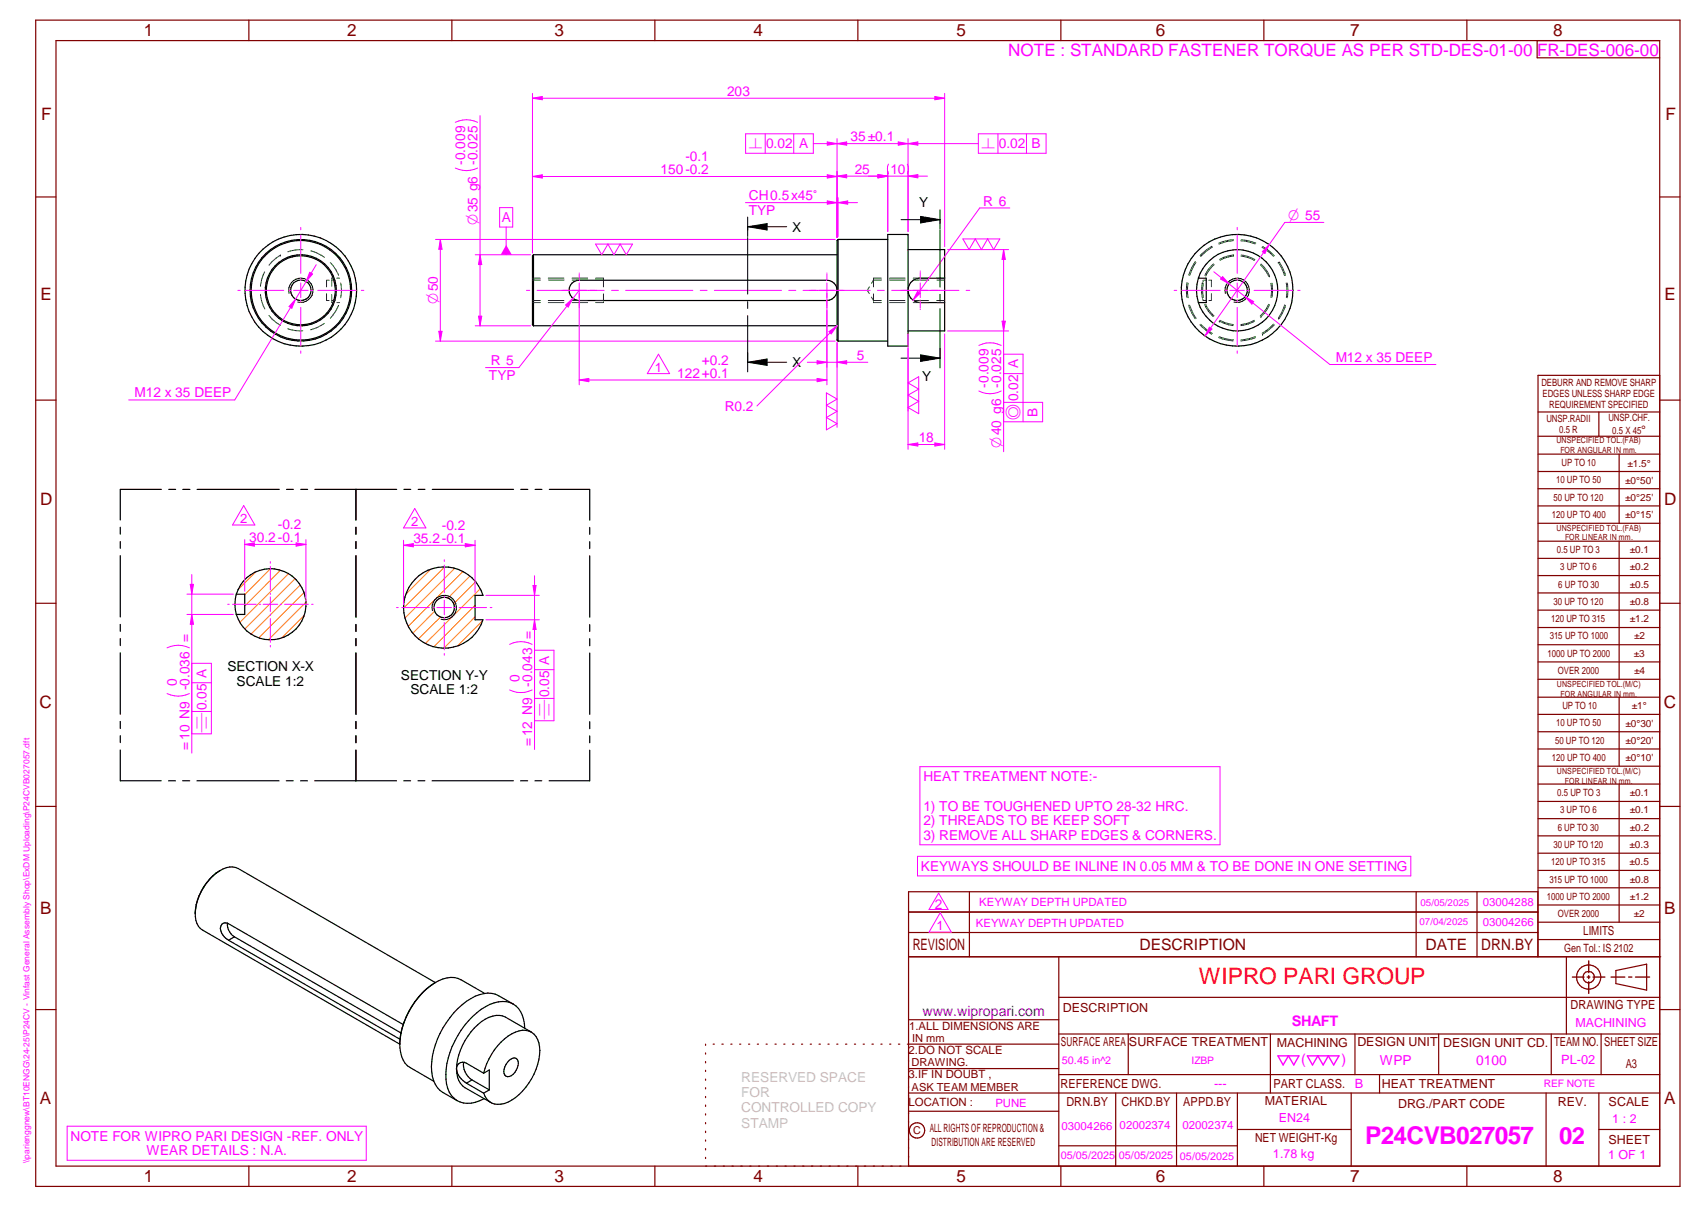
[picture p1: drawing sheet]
<svg xmlns="http://www.w3.org/2000/svg" width="420mm" height="297mm" viewBox="0 0 420 297" stroke-linecap="round" stroke-linejoin="round" font-family="sans-serif">
<g fill="none" stroke="#800000" stroke-width=".3">
<path d="M8.8 5h405v287h-405zM13.8 10h395v277h-395zM61.3 5v5M111.3 5v5M161.3 5v5M211.3 5v5M261.3 5v5M311.3 5v5M361.3 5v5M378.6 10v4.2h30.2M8.8 48.5h5M408.8 48.5h5"/>
<path d="M8.8 98.5h5M408.8 92.4h-30v143.1M408.8 98.5h5M378.8 101.4h30M378.8 107.4h30M378.8 111.8h30M378.8 116h30M393.8 101.4v6M398.8 111.8v17M378.8 120.3h30M378.8 124.5h30M378.8 128.8h30"/>
<path d="M378.8 133.2h30M378.8 137.4h30M398.8 133.2v34M8.8 148.5h5M378.8 141.6h30M378.8 145.9h30M378.8 150.2h30M378.8 154.4h30M378.8 158.7h30M408.8 148.5h5M378.8 162.9h30M378.8 167.2h30"/>
<path d="M378.8 171.6h30M378.8 175.8h30M398.8 171.6v17M8.8 198.5h5M378.8 180.1h30M378.8 184.3h30M378.8 188.6h30M378.8 193h30M378.8 197.2h30M398.8 193v33.9M408.8 198.5h5M238.7 219.5v16"/>
<path d="M348.8 219.5v16M363.8 219.5v16M378.8 201.5h30M378.8 205.7h30M378.8 210h30M378.8 214.2h30M378.8 218.5h30M223.8 235.5h185.2M223.8 229.5h154.9M223.8 224.5h154.9M260.8 235.5v51.5M378.7 235.5v-16h-154.9v67.5"/>
<path d="M378.8 222.7h30M378.8 226.9h30M378.8 231.2h30M385.8 235.5v19M398 238.8l7.5-1.5v6.4l-7.5-1.6zM8.8 248.5h5M173.8 257v.3M173.8 259.1v.3M175.6 257h.3M177.8 257h.3M180 257h.3M182.1 257h.3"/>
<path d="M184.4 257h.2M186.5 257h.3M188.7 257h.3M190.9 257h.3M193 257h.3M195.2 257h.3M197.4 257h.3M199.5 257h.3M201.7 257h.3M203.9 257h.3M206.1 257h.3M208.2 257h.4"/>
<path d="M210.4 257h.3M212.6 257h.3M214.7 257h.4M216.9 257h.3M219.1 257h.3M221.3 257h.3M223.8 251h37M260.8 257h-37.3M260.8 245.4h148M260.8 254.5h148M277.9 254.5v10M312.9 254.5v14.5"/>
<path d="M333.7 254.5v10M354.3 254.5v10M382 254.5v10M394.3 254.5v10M408.8 248.5h5M173.8 261.2v.4M173.8 263.4v.3M173.8 265.6v.3M173.8 267.7v.3M173.8 269.8v.3M173.8 271.9v.4M173.8 274.1v.3"/>
<path d="M173.8 276.3v.3M173.8 278.4v.3M223.8 269h185M223.8 263h37M223.8 273.5h37M260.8 264.5h148M274.8 269v18M289.8 269v18M304.7 269v18M304.7 278h28.1M332.8 269v18M339.8 264.5v4.5"/>
<path d="M380.8 269v18M393.8 269v18M393.8 278h15M61.3 287v5M111.3 287v5M161.3 287v5M173.8 280.5v.3M173.8 282.7v.3M173.8 284.8v.3M211.3 287v5M260.8 282h43.9M261.3 287v5"/>
<path d="M311.3 287v5M361.3 287v5"/>
<circle cx="391.3" cy="240.5" r="2.99"/>
<circle cx="391.3" cy="240.5" r="1.41"/>
<circle cx="225.9" cy="278.2" r="1.89"/>
</g>
<g fill="none" stroke="#f0f" stroke-width=".25">
<path d="M129.7 71.5h.8M132.3 71.5h16.5M142.7 69.6v3.6M150.6 71.5h1.7M154.1 71.5h16.5M172.5 71.5h1.6M175.9 71.5h16.6M194.3 71.5h1.7M197.8 71.5h16.5M216.1 71.5h1.7M219.6 71.5h16.6M237.9 71.5h.9"/>
<path d="M16.5 277.2h73.7v8.3h-73.7z"/>
</g>
<path d="M391.3 236.5v2.9M387.3 240.5h2.8M390.9 240.5h.7M391.3 240.1v.7M391.3 241.6v2.9M392.3 240.5h3M396.8 240.5h3.4M401.1 240.5h.8M402.8 240.5h3.5" fill="none" stroke="#800000" stroke-width=".34"/>
<g fill="none" stroke="#008000" stroke-width=".25">
<path d="M131.1 68.9h2M131.1 74h1.9M131.1 68.5h1.9M131.1 74.5h1.9M135 74h3.9M135 68.5h3.9M135 74.5h3.9M135.1 68.9h3.8M140.9 74h3.8M140.9 68.5h3.8M140.9 74.5h3.8M140.9 68.9h3.9"/>
<path d="M146.7 74h1.9M146.7 68.5h1.9v.1M146.7 68.9h1.9M148.6 72.3v1.8M148.6 68.7v1.9M148.6 74.3v.2h-1.9M214.1 70.6l-.5 .9 .5 .8M214.6 73.1l.5 .9h1.9M215.1 72.3v1.8M215.1 68.7v1.9M215.1 74.3v.2h2M217.1 68.9h-2l-.4 .8"/>
<path d="M217.1 68.5h-2v.1M219 74h3.9M219.1 68.9h3.8M219.1 68.5h3.8M219.1 74.5h3.8M224.9 74h3.8M224.9 68.9h3.9M224.9 68.5h3.9M224.9 74.5h3.9M230.7 74h2M230.7 68.9h2M230.7 68.5h2"/>
<path d="M230.7 74.5h2"/>
</g>
<path d="M206.4 58.9l-.2 .3v24.5l.2 .2M206.4 58.9h12.2M206.4 58.9v25M218.6 57.7h5v27.5h-5zM131.4 62.7h74.8M131.4 62.7l-.3 .2v17l.3 .3M131.4 62.7v17.5M140.9 69.7l1.1-.7h.7h61a2.5 2.5 0 0 1 2.5 2.5 2.5 2.5 0 0 1-2.5 2.5h-61a2.52 2.52 0 0 1-2.3-1.6 2.52 2.52 0 0 1 .5-2.7zM223.6 61.4h9.1v20h-9.1M232.7 68.5h-6.1a3 3 0 0 0-3 3 3 3 0 0 0 3 3h6.1M131.4 80.2h74.8M206.4 83.9h12.2" fill="none" stroke="#000" stroke-width=".3"/>
<path d="M145.3 71.5h1.3M146.8 71.5h.1" fill="none" stroke="#f0f" stroke-width=".25"/>
<path d="M142.7 67.2v.1M142.7 67.5v1.3" fill="none" stroke="#f0f" stroke-width=".25"/>
<path d="M138.4 71.5h.1M138.7 71.5h1.3" fill="none" stroke="#f0f" stroke-width=".25"/>
<path d="M142.7 74.1v1.3M142.7 75.6v.1M201.8 71.5h3.6M203.7 69.6v3.6" fill="none" stroke="#f0f" stroke-width=".25"/>
<path d="M206.3 71.5h1.3M207.8 71.5h.1" fill="none" stroke="#f0f" stroke-width=".25"/>
<path d="M203.7 67.2v.1M203.7 67.5v1.3" fill="none" stroke="#f0f" stroke-width=".25"/>
<path d="M199.4 71.5h.1M199.7 71.5h1.3" fill="none" stroke="#f0f" stroke-width=".25"/>
<path d="M203.7 74.1v1.3M203.7 75.6v.1M224.8 71.5h3.6M226.6 69.6v3.6" fill="none" stroke="#f0f" stroke-width=".25"/>
<path d="M226.6 66.7v.1M226.6 67.1v1.6M226.6 69h.1M229.4 71.5h1.6M231.3 71.5h.1" fill="none" stroke="#f0f" stroke-width=".25"/>
<g fill="none" stroke="#f0f" stroke-width=".25">
<path d="M74.1 56v.6M74.1 57.8v9.5M206.2 42.2v16.3M206.2 43.3l2.3-.3v.8zM218.6 42.2v14.8M304.7 56v.6M304.7 57.8v9.5M58.6 71.5h.6M60.4 71.5h9.5M71.2 71.5h.5M72.3 71.5h3.6M74.1 68.5v.5"/>
<path d="M74.1 73.8v.6M74.1 75.6v9.5M74.1 69.6v3.6M76.5 71.5h.5M78.3 71.5h9.4M89 71.5h.6M221.9 71.5h.1M222.2 71.5h1.7M226.6 73.8v.1M226.6 74.2v1.6M226.6 76.1v.1M289.2 71.5h.6"/>
<path d="M291 71.5h9.5M301.7 71.5h.6M302.9 71.5h3.6M304.7 68.5v.5M304.7 73.8v.6M304.7 75.6v9.5M304.7 69.6v3.6M307.1 71.5h.5M308.9 71.5h9.5M319.6 71.5h.6M74.1 86.4v.6M304.7 86.4v.6"/>
</g>
<g fill="none" stroke="#008000" stroke-width=".25">
<path d="M303.7 59.2l-1.5 .2-2 .7M303.8 59l-1.3 .1-2.3 .7M305.6 59.3h.9l2.6 .7M305.7 59l1.2 .1 2.4 .7M64.2 72.4a8.3 8.3 0 0 0 1 3.6M65.2 66.9a8.6 8.6 0 0 0-1 3.6M66.2 77.6l.8 .9 2.1 1.6M69.1 62.8h.1M69.1 62.8l-2.1 1.6-.8 .9M74.6 61.5a8.8 8.8 0 0 0-3.7 .5M76.5 61.8a8.3 8.3 0 0 1 3.4 1.5M79.9 79.6a9.3 9.3 0 0 1-3.4 1.6"/>
<path d="M80.4 72.3v1.7h.7M81.1 69h-.7v1.6M81.4 64.6l1.4 1.9 .6 1.3M81.7 72.5v2h.6M81.8 74h.7M81.8 69h.7M82.3 68.5h-.6v1.9M83 74.5h.6M83 68.5h.6M83.4 75.1l-.6 1.4-1.4 1.8M83.9 69.6a7.9 7.9 0 0 1 0 3.7M292.3 69.6l-.1 1.9 .1 1.7"/>
<path d="M292.6 69.7l-.1 2.5 .1 1.1M292.8 75.1l.7 1.9 .8 1.4M293 75.1l1.1 2.6 .5 .6M294.4 64.4l-.9 1.4-.7 1.9M294.5 64.6l-1.5 3.2M295.5 79.9l2.9 2.4M295.7 79.8l1.3 1.1 1.6 1.1M295.9 72.1l.3 1.3M296.1 69.6h.1M296.1 69.6l-.1 2.7M296.2 73.7l.1 .3h.7M296.3 69.1h.1"/>
<path d="M296.3 69h.7M296.4 69.7l-.2 2.4 .2 1.1M296.7 75a7.9 7.9 0 0 0 2.1 2.9M297 74.9a6.9 6.9 0 0 0 2 2.8M297.7 69h.7v1.6M298.4 72.3v1.7h-.7M298.4 60.6h.1M298.4 60.6l-1.2 .8-1.6 1.5M298.5 60.9l-1.5 1-1.3 1.2M298.9 64.9a7.3 7.3 0 0 0-2.2 2.9M299 65.2a7.5 7.5 0 0 0-2 2.7M300.3 79l1.1 .5 2.3 .6"/>
<path d="M300.3 79h.1M300.4 78.8l1.1 .5 2.3 .6M303.8 62.7h.1M303.8 62.7l-2.4 .6-1 .5M303.8 63l-2.3 .5-1 .6M305.6 63a7.8 7.8 0 0 1 3.3 1.1M305.7 62.8a8 8 0 0 1 3.4 1.1M308.9 78.8a7.4 7.4 0 0 1-3.3 1.1M309 79a8.6 8.6 0 0 1-3.4 1.1M310.4 65.2l1.5 1.7 .6 1.1M310.5 77.9h.1M310.6 65l1.5 1.8 .6 1.1"/>
<path d="M310.8 60.8l2.8 2.3M311 60.7l1.2 .7 1.6 1.5M312.5 74.9l-.6 1-1.5 1.9M312.7 67.9h.1M312.7 75l-1.3 2.1-.9 .8M313 69.7l.2 1.8-.2 1.7M313.3 69.7a8.4 8.4 0 0 1-.1 3.5M313.6 79.8l-1.8 1.6-1 .6M313.8 79.9l-1.6 1.5-1.3 .9M314.8 64.6h.1M314.9 78.3h.1M314.9 64.6l1.4 3.2"/>
<path d="M315 64.5l.8 1.3 .8 2M316.4 75.1l-.8 1.9-.7 1.3M316.6 75.1l-.8 1.9-.8 1.4M316.8 69.6l.1 1.9-.1 1.7M317 69.6l.2 1.9-.2 1.8M70.9 80.9a9 9 0 0 0 3.7 .5M300.1 83.1l1 .3 2.6 .5M300.3 82.8l1.9 .6 1.6 .3M309.1 82.8l-1.2 .5-2.3 .4M309.2 83.1l-.9 .3-2.7 .5M310.9 82.3h.1"/>
</g>
<g fill="none" stroke="#000" stroke-width=".3">
<path d="M295.1 68.5a10 10 0 0 1 15.4-5.2 10 10 0 0 1 0 16.3 10 10 0 0 1-15.4-5.1M295.1 68.5h2v6h-2M295.1 68.5a9.9 9.9 0 0 0 0 6"/>
<circle cx="74.1" cy="71.4" r="13.8"/>
<circle cx="74.1" cy="71.5" r="8.5"/>
<circle cx="74.1" cy="71.5" r="8.7"/>
<circle cx="74.1" cy="71.4" r="12.3"/>
<circle cx="74.1" cy="71.4" r="2.51"/>
<circle cx="74.1" cy="71.4" r="12.5"/>
<circle cx="304.7" cy="71.4" r="13.8"/>
<circle cx="304.7" cy="71.4" r="2.51"/>
</g>
<path d="M71.2 72.2a2.99 2.99 0 0 1 2.6-3.7 2.99 2.99 0 0 1 3.3 3.2 2.99 2.99 0 0 1-3.8 2.6M301.8 72.2a3 3 0 0 1 2.6-3.7 3 3 0 0 1 3.3 3.2 3 3 0 0 1-3.8 2.6" fill="none" stroke="#000" stroke-width=".25"/>
<path d="M206.2 43.3l2.3-.3v.8z" fill="#f0f"/>
<path d="M216.2 43l2.4 .3-2.4 .5z" fill="none" stroke="#f0f" stroke-width=".25"/>
<path d="M216.2 43l2.4 .3-2.4 .5z" fill="#f0f"/>
<path d="M206.2 43.3h12.4M216.2 43l2.4 .3-2.4 .5zM218.6 42.2v14.8M218.8 40.4a2.89 2.89 0 0 0 0 2.4M223.5 40.4a2.89 2.89 0 0 1 0 2.4M223.6 42.2v14.8" fill="none" stroke="#f0f" stroke-width=".25"/>
<path d="M216.2 43l2.4 .3-2.4 .5z" fill="#f0f"/>
<path d="M223.6 43.3l2.4-.3v.8z" fill="none" stroke="#f0f" stroke-width=".25"/>
<path d="M223.6 43.3l2.4-.3v.8z" fill="#f0f"/>
<path d="M131.1 43.4l2.5-.4v.8zM131.1 42.2v20M206.2 42.2v16.3M213.9 43.3h14.5" fill="none" stroke="#f0f" stroke-width=".25"/>
<path d="M131.1 43.4l2.5-.4v.8z" fill="#f0f"/>
<path d="M203.7 43l2.5 .4-2.5 .4z" fill="none" stroke="#f0f" stroke-width=".25"/>
<path d="M203.7 43l2.5 .4-2.5 .4z" fill="#f0f"/>
<path d="M206.2 34.1v24.4M206.2 35.3l2.3-.4v.8zM223.6 34.1v22.9M131.1 43.4h75.1" fill="none" stroke="#f0f" stroke-width=".25"/>
<path d="M206.2 35.3l2.3-.4v.8z" fill="#f0f"/>
<path d="M221.2 34.9l2.4 .4-2.4 .4z" fill="none" stroke="#f0f" stroke-width=".25"/>
<path d="M221.2 34.9l2.4 .4-2.4 .4z" fill="#f0f"/>
<path d="M206.2 35.3h17.4M203.7 76.4v14M201.2 88.8l2.5 .4-2.5 .4zM206.2 84.4v6" fill="none" stroke="#f0f" stroke-width=".25"/>
<path d="M201.2 88.8l2.5 .4-2.5 .4z" fill="#f0f"/>
<path d="M206.2 89.2l2.3-.4v.8z" fill="none" stroke="#f0f" stroke-width=".25"/>
<path d="M206.2 89.2l2.3-.4v.8z" fill="#f0f"/>
<path d="M233.4 61.4h15M247.2 61.4l.4 2.4h-.8zM198.8 89.2h14.9M233.4 81.4h15M241.1 96.2a5.9 5.9 0 0 0 5.5 0M246.6 85a6.3 6.3 0 0 0-5.5 0" fill="none" stroke="#f0f" stroke-width=".25"/>
<path d="M247.2 61.4l.4 2.4h-.8z" fill="#f0f"/>
<path d="M246.8 79h.8l-.4 2.4z" fill="none" stroke="#f0f" stroke-width=".25"/>
<path d="M246.8 79h.8l-.4 2.4z" fill="#f0f"/>
<path d="M326 54.7h-9.6l-19.6 28M247.2 61.4v49.8M297.8 80.5l.7 .5-1.7 1.7z" fill="none" stroke="#f0f" stroke-width=".25"/>
<path d="M297.8 80.5l.7 .5-1.7 1.7z" fill="#f0f"/>
<path d="M312.6 60.2l-1.1 2.2-.6-.5z" fill="none" stroke="#f0f" stroke-width=".25"/>
<path d="M312.6 60.2l-1.1 2.2-.6-.5z" fill="#f0f"/>
<path d="M112.1 30.1a6.3 6.3 0 0 1 5.5 0M112.1 41.4a6.3 6.3 0 0 0 5.5 0M117 62.7h13.7M118.2 62.7l.4 2.4h-.8zM117 80.2h13.7" fill="none" stroke="#f0f" stroke-width=".25"/>
<path d="M118.2 62.7l.4 2.4h-.8z" fill="#f0f"/>
<path d="M117.8 77.8h.8l-.4 2.4z" fill="none" stroke="#f0f" stroke-width=".25"/>
<path d="M117.8 77.8h.8l-.4 2.4z" fill="#f0f"/>
<path d="M118.2 28.4v51.8M107.3 58.9h98.4M108.4 58.9l.5 2.4h-.8zM107.3 83.9h98.4" fill="none" stroke="#f0f" stroke-width=".25"/>
<path d="M108.4 58.9l.5 2.4h-.8z" fill="#f0f"/>
<path d="M108.1 81.5h.8l-.5 2.4z" fill="none" stroke="#f0f" stroke-width=".25"/>
<path d="M108.1 81.5h.8l-.5 2.4z" fill="#f0f"/>
<path d="M108.4 58.9v25M139.3 75.1l1.8-1.7-1.2 2.2zM142.7 71.5l-14.9 19h-8.2" fill="none" stroke="#f0f" stroke-width=".25"/>
<path d="M139.3 75.1l1.8-1.7-1.2 2.2z" fill="#f0f"/>
<path d="M248.7 51.2h-7.4l-16.4 22.7M226 71.7l.6 .5-1.7 1.7z" fill="none" stroke="#f0f" stroke-width=".25"/>
<path d="M226 71.7l.6 .5-1.7 1.7z" fill="#f0f"/>
<path d="M298.9 66.9l28.6 22.8h26.1M301.1 68.1l1.6 1.7-2.1-1.1z" fill="none" stroke="#f0f" stroke-width=".25"/>
<path d="M301.1 68.1l1.6 1.7-2.1-1.1z" fill="#f0f"/>
<path d="M306.7 73l2.1 1.2-.5 .6z" fill="none" stroke="#f0f" stroke-width=".25"/>
<path d="M306.7 73l2.1 1.2-.5 .6z" fill="#f0f"/>
<path d="M76.3 67l.7 .4-1.6 1.9zM77.9 65.2l-20.1 33.2h-26.1" fill="none" stroke="#f0f" stroke-width=".25"/>
<path d="M76.3 67l.7 .4-1.6 1.9z" fill="#f0f"/>
<path d="M72.8 73.6l-.9 2.3-.7-.5z" fill="none" stroke="#f0f" stroke-width=".25"/>
<path d="M72.8 73.6l-.9 2.3-.7-.5z" fill="#f0f"/>
<g fill="none" stroke="#000" stroke-width=".25">
<path d="M184.1 53.4v4.8M184.1 58.5v13.9M184.1 55.8h9.6M184.1 55.8l4.8-.8v1.6zM221.9 54.1h9.6M226.7 53.3l4.8 .8-4.8 .8zM231.5 51.6v4.9M231.5 56.7v14M184.1 74.2v1.7M184.1 77.7v13.8M231.5 72.4v1.7M231.5 75.9v14.7"/>
<path d="M184.1 89.2l4.8-.9v1.6zM184.1 89.2h9.6M221.9 88.1h9.6M226.7 87.3l4.8 .8-4.8 .8zM106.5 150.3a3 3 0 0 1 2.6-3.8 3 3 0 0 1 3.3 3.3 3 3 0 0 1-3.8 2.6"/>
</g>
<path d="M184.1 55.8l4.8-.8v1.6zM226.7 53.3l4.8 .8-4.8 .8zM184.1 89.2l4.8-.9v1.6zM226.7 87.3l4.8 .8-4.8 .8z" fill="#000"/>
<g fill="none" stroke="#ff8000" stroke-width=".25">
<path d="M66.6 140l-6.3 6.3M109.5 139.5l-10.1 10.1M112 139.9l-12.2 12.2M63 140.7l-4.4 4.4M69.1 140.3l-8.8 8.8M71.1 141.2l-12 12M72.7 142.4l-12.4 12.4M73.9 144l-12.1 12M74.9 145.8l-11.2 11.2M74.9 151.5l-5.5 5.5M75.3 148.2l-9.2 9.2M106.1 140.1l-6.1 6.1"/>
<path d="M107 150.4l-5.3 5.4M108.5 151.8l-5.4 5.4M114 140.6l-13.5 13.5M115.7 141.8l-5.4 5.4M117 151.8l-7.7 7.7M117 149l-10.2 10.2M117.1 143.2l-5.4 5.4M118.3 144.9l-13.5 13.5M118.8 152.8l-6.1 6.2"/>
</g>
<g fill="none" stroke="#000" stroke-width=".3">
<path d="M58.2 146.2a9.4 9.4 0 0 0 0 5M58.2 146.2a8.8 8.8 0 0 1 13.5-4.6 8.8 8.8 0 0 1 0 14.3 8.8 8.8 0 0 1-13.5-4.7M58.2 146.2h2.1v5h-2.1M102.3 142.5a10 10 0 0 1 16.6 4h-1.9v6h1.9a10 10 0 0 1-14.6 5.6 10 10 0 0 1-2-15.6z"/>
<circle cx="109.4" cy="149.5" r="2.51"/>
</g>
<g fill="none" stroke="#f0f" stroke-width=".25">
<path d="M66.6 138.2v.4M66.6 139.4v5.8M109.4 137.8v.4M109.4 139.1v6.7M41.1 159.4a6.3 6.3 0 0 1 5.5 0M46 151.2h11.5M46 146.2h11.5M47.2 151.2l.5 2.4h-.8zM56.1 148.7h.4M57.3 148.7h5.8M63.9 148.7h.3M64.8 148.7h3.6"/>
<path d="M66.6 146v.3M66.6 146.9v3.6M66.6 151.1v.3M66.6 152.2v5.9M66.6 158.8v.4M69 148.7h.3M70.1 148.7h5.8M76.7 148.7h.4M97.7 149.5h.4M99 149.5h6.7M106.6 149.5h.4M107.6 149.5h3.6"/>
<path d="M109.4 146.7v.4M109.4 147.7v3.6M109.4 151.9v.4M109.4 153.2v6.7M111.8 149.5h.4M113.1 149.5h6.7M120.7 149.5h.4M41.1 170.7a6.3 6.3 0 0 0 5.5 0M109.4 160.8v.4"/>
</g>
<path d="M47.2 151.2l.5 2.4h-.8z" fill="#f0f"/>
<path d="M46.9 143.8h.8l-.5 2.4z" fill="none" stroke="#f0f" stroke-width=".25"/>
<path d="M46.9 143.8h.8l-.5 2.4z" fill="#f0f"/>
<path d="M60.3 132.8v12.7M60.3 134l2.3-.4v.8zM75.3 132.8v15.2M47.2 141.4v43.9" fill="none" stroke="#f0f" stroke-width=".25"/>
<path d="M60.3 134l2.3-.4v.8z" fill="#f0f"/>
<path d="M72.9 133.6l2.4 .4-2.4 .4z" fill="none" stroke="#f0f" stroke-width=".25"/>
<path d="M72.9 133.6l2.4 .4-2.4 .4z" fill="#f0f"/>
<path d="M60.3 134h15M119.7 152.5h13.1M119.7 146.5h13.1M125.5 158.6a6 6 0 0 1 5.6 0M131.6 152.5l.4 2.4h-.7zM125.5 169.8a6.4 6.4 0 0 0 5.6 0" fill="none" stroke="#f0f" stroke-width=".25"/>
<path d="M131.6 152.5l.4 2.4h-.7z" fill="#f0f"/>
<path d="M131.3 144.1h.7l-.4 2.4z" fill="none" stroke="#f0f" stroke-width=".25"/>
<path d="M131.3 144.1h.7l-.4 2.4z" fill="#f0f"/>
<path d="M99.4 134.2l2.4-.4v.8zM99.4 133v15.8M117 133v12.8M131.6 141.7v42.7" fill="none" stroke="#f0f" stroke-width=".25"/>
<path d="M99.4 134.2l2.4-.4v.8z" fill="#f0f"/>
<path d="M114.6 133.8l2.4 .4-2.4 .4z" fill="none" stroke="#f0f" stroke-width=".25"/>
<path d="M114.6 133.8l2.4 .4-2.4 .4z" fill="#f0f"/>
<path d="M124.7 55.9v6.8M99.4 134.2h17.6M226 210.7h121.5v4.9h-121.5z" fill="none" stroke="#f0f" stroke-width=".25"/>
<path d="M124.7 60.3l1.4 2.4h-2.8z" fill="#f0f"/>
<path d="M123.1 51.1h3.2v4.8h-3.2zM206.2 48.6v9.9M206.4 49.9l2.4-.5v.8zM206.4 48.6v9.6" fill="none" stroke="#f0f" stroke-width=".25"/>
<path d="M206.4 49.9l2.4-.5v.8z" fill="#f0f"/>
<path d="M203.7 49.4l2.5 .5-2.5 .3z" fill="none" stroke="#f0f" stroke-width=".25"/>
<path d="M203.7 49.4l2.5 .5-2.5 .3z" fill="#f0f"/>
<path d="M200.3 35.3h5.9M183.6 49.9h27.6M247.2 99h9.6v4.8h-9.6v-16.6h4.8v16.6M247.2 91.9h4.8" fill="none" stroke="#f0f" stroke-width=".25"/>
<path d="M203.7 34.9l2.5 .4-2.5 .4z" fill="#f0f"/>
<path d="M183.6 32.9h16.7v4.8h-16.7zM188.5 32.9v4.8M195.5 32.9v4.8M203.7 34.9l2.5 .4-2.5 .4zM223.6 35.3h17.4" fill="none" stroke="#f0f" stroke-width=".25"/>
<path d="M223.6 35.3l2.4-.4v.8z" fill="#f0f"/>
<path d="M223.6 35.3l2.4-.4v.8zM241 32.9h16.6v4.8h-16.6zM245.8 32.9v4.8M252.8 32.9v4.8M237.1 58.8h9.1l-1.5 2.6-1.5-2.6-1.5 2.6-1.5-2.6-1.5 2.6zM146.7 60.1h9.1l-1.5 2.6-1.6-2.6-1.5 2.6-1.5-2.6-1.5 2.6zM203.5 96.7l2.7 1.5-2.7 1.5 2.7 1.5-2.7 1.5 2.7 1.6-2.7 1.5zM206.2 84.2v21M206.2 80.2l-19.8 19.7M223.6 85.7v15.5M223.6 94.2l2.7-1.5v9.1l-2.7-1.5 2.7-1.5-2.7-1.6 2.7-1.4z" fill="none" stroke="#f0f" stroke-width=".25"/>
<path d="M204.2 81.6l2-1.4-1.5 2z" fill="#f0f"/>
<path d="M131.1 24.2l2.5-.5v.9zM131.1 23v39.2M232.7 23v37.7M204.2 81.6l2-1.4-1.5 2zM47.2 175.1h4.9M47.2 168h4.9M47.2 163.2h4.9v17.4h-4.9zM131.6 171.9h4.8M131.6 164.8h4.8M131.6 160h4.8v17.4h-4.8z" fill="none" stroke="#f0f" stroke-width=".25"/>
<g fill="none" stroke="#000" stroke-width=".3">
<path d="M29.6 129.8v1.6M29.6 133.3v1.7M29.6 136.7v15.1M39.7 120.4h-10.1v7.6M41.6 120.4h1.7M45 120.4h1.8M48.5 120.4h20.3M70.6 120.4h1.7M74.1 120.4h1.7M77.5 120.4h20.2M87.7 120.4v7.6M87.7 129.8v1.7"/>
<path d="M87.7 133.3v1.7M87.7 136.7v15.2M99.5 120.4h1.7M103 120.4h1.7M106.5 120.4h20M128.3 120.4h1.7M131.8 120.4h1.7M135.3 120.4h9.9v7.6M145.2 129.8v1.7M145.2 133.3v1.7M145.2 136.8v15.1M29.6 153.7v1.7"/>
<path d="M29.6 157.1v1.8M87.7 153.7v1.7M87.7 157.1v1.8M145.2 153.7v1.7M145.2 157.2v1.7M29.6 160.7v15.1M29.6 177.5v1.8M87.7 160.7v15.1M87.7 177.5v1.8M145.2 160.7v15.1M145.2 177.6v1.7M29.6 184.6v7.6h10.1"/>
<path d="M29.6 181.1v1.7M41.5 192.2h1.7M45 192.2h1.7M48.5 192.2h20.2M70.5 192.2h1.7M74 192.2h1.7M77.5 192.2h20.2M87.7 181.1v1.7M87.7 184.6v7.6M99.4 192.2h1.7M102.9 192.2h1.7M106.4 192.2h20"/>
<path d="M128.2 192.2h1.8M131.7 192.2h1.7M145.2 184.6v7.6h-10M145.2 181.1v1.7M52.4 215.6a14.3 14.3 0 0 0-3.3 4.8M53.2 214.9a5.1 5.1 0 0 1 5.5-1.2l48.5 28.1M54.3 214.2a13.4 13.4 0 0 0-5.2 6.2M48.1 224.7a4.4 4.4 0 0 0 1.8 4.2l48.6 28.1M49.1 220.4l-.9 3.3M49.1 220.4a12.3 12.3 0 0 0-1 4.5M56 227.2a1.38 1.38 0 0 0-1.6 .5 1.38 1.38 0 0 0 .1 1.6l.7 1.2 1.1 .9M56 227.2l43.3 24.9"/>
<path d="M56 227.2l.2 1.6a3.6 3.6 0 0 0 1.5 1.7M56.3 231.4l42.2 24.4M57.7 230.5l41.1 23.8a8.7 8.7 0 0 0 1.6 8l6.4 3.8M57.7 230.5l-1.4 .9M100 250.3l-1 2.7M100.1 250.3a15.1 15.1 0 0 0-1.6 6.7M103.1 245.3l-2.4 3.7M105.1 243.3l-1.1 1-1.8 2.2-2.2 3.8M106 242.6a7 7 0 0 1 7.6-1.5l5.8 3.4M107.3 241.8l-1.2 .7-2.1 1.8M126.4 247.1a6.5 6.5 0 0 1 2.8 6M126.4 247.1a7.5 7.5 0 0 0-7.9 1.3 21.9 21.9 0 0 0-8.7 16 7.2 7.2 0 0 0 2.7 6.4 6.6 6.6 0 0 0 6.7-.4"/>
<path d="M126.4 247.1l-3.6-2a6.5 6.5 0 0 0-6.8 .6 20.9 20.9 0 0 0-9.7 18.1 6.3 6.3 0 0 0 2.8 5.1l3.5 2M130.9 254l-6.4-3.7a6.2 6.2 0 0 0-6.8 1.9 16 16 0 0 0-5.3 10.9M112.4 263.1a1.58 1.58 0 0 1 .8-1.5 1.58 1.58 0 0 1 1.7 .1l4.2 2.4M112.4 263.1a4.8 4.8 0 0 0 2.5 3.5M112.4 263.1a5.1 5.1 0 0 0 2.1 4.6l6.4 3.6M114.2 261.4a4.4 4.4 0 0 0 2 4.4M114.9 266.6l4.2 2.4M116.2 265.8l4.3 2.4M116.2 265.8l-1.3 .8M119.1 264.1a15.1 15.1 0 0 1 7.8-10.1 4 4 0 0 1 6 3.6 15.1 15.1 0 0 1-7.8 13.6 4.3 4.3 0 0 1-5.2-.7l-.8-1.5M119.1 264.1l1.4-.8v4.9M120.5 268.2l-1.4 .8"/>
<path d="M125.4 260.9a1.34 1.34 0 0 1 2-.2 3.3 3.3 0 0 1-2.4 4.3 1.55 1.55 0 0 1-.7-2.4z"/>
</g>
<path d="M314.7 259.8h5.2l-1.3 2.3-1.3-2.3-1.3 2.3zM322 259.8h7.8l-1.3 2.3-1.4-2.3-1.2 2.3-1.3-2.3-1.4 2.3z" fill="none" stroke="#f0f" stroke-width=".34"/>
<path d="M131.1 24.2l2.5-.5v.9z" fill="#f0f"/>
<path d="M230.2 23.7l2.5 .5-2.5 .4z" fill="none" stroke="#f0f" stroke-width=".25"/>
<path d="M230.2 23.7l2.5 .5-2.5 .4z" fill="#f0f"/>
<path d="M131.1 24.2h101.6M223.6 82.2v28.4M232.7 82.2v28.4M230.2 109l2.5 .4-2.5 .4z" fill="none" stroke="#f0f" stroke-width=".25"/>
<path d="M230.2 109l2.5 .4-2.5 .4z" fill="#f0f"/>
<path d="M223.6 109.4l2.4-.4v.8z" fill="none" stroke="#f0f" stroke-width=".25"/>
<path d="M223.6 109.4l2.4-.4v.8z" fill="#f0f"/>
<path d="M142.7 72.2v22.5M203.7 72.2v22.5M201.2 93.1l2.5 .4-2.5 .4zM223.6 109.4h9.1" fill="none" stroke="#f0f" stroke-width=".25"/>
<path d="M201.2 93.1l2.5 .4-2.5 .4z" fill="#f0f"/>
<path d="M142.7 93.5l2.3-.4v.8z" fill="none" stroke="#f0f" stroke-width=".25"/>
<path d="M142.7 93.5l2.3-.4v.8z" fill="#f0f"/>
<path d="M142.7 93.5h61M162.2 87.2l2.7 4.7h-5.5zM60 124.4l2.8 4.8h-5.5zM102.1 125.1l2.8 4.8h-5.5zM226.6 188.7h73.9v19.2h-73.9zM231.2 219.8l2.3 4h-4.7zM231.6 224.6l2.7 4.8h-5.5z" fill="none" stroke="#f0f" stroke-width=".25"/>
<text font-size="6" fill="#f0f" x="336.2" y="281.6">P24CVB027057</text>
<text font-size="5.9" fill="#f0f" x="384" y="281.6">02</text>
<text font-size="5.6" fill="#f00" x="295.3" y="242.2">WIPRO PARI GROUP</text>
<g font-size="4.2" fill="#800000">
<text x="35.4" y="9">1</text>
<text x="85.5" y="8.9">2</text>
<text x="136.6" y="9">3</text>
<text x="185.6" y="9">4</text>
<text x="235.6" y="9">5</text>
<text x="284.6" y="8.8">6</text>
<text x="332.6" y="9">7</text>
<text x="382.6" y="9">8</text>
<text x="10.1" y="29.6">F</text>
<text x="410.2" y="29.6">F</text>
<text x="9.9" y="73.9">E</text>
<text x="409.9" y="73.9">E</text>
<text x="9.9" y="124.2">D</text>
<text x="409.9" y="124.2">D</text>
<text x="9.7" y="174.3">C</text>
<text x="409.7" y="174.3">C</text>
<text x="9.9" y="225">B</text>
<text x="409.8" y="225">B</text>
<text x="9.8" y="271.7">A</text>
<text x="409.8" y="271.7">A</text>
<text x="35.4" y="291">1</text>
<text x="85.5" y="290.9">2</text>
<text x="136.6" y="291">3</text>
<text x="185.6" y="291">4</text>
<text x="235.6" y="291">5</text>
<text x="284.6" y="290.8">6</text>
<text x="332.6" y="291">7</text>
<text x="382.6" y="291">8</text>
</g>
<text font-size="4.2" fill="#f0f" x="248.3" y="13.8">NOTE : STANDARD FASTENER TORQUE AS PER STD-DES-01-00 FR-DES-006-00</text>
<g font-size="3.9" fill="#800000">
<text x="224.8" y="233.8">REVISION</text>
<text x="280.7" y="233.8">DESCRIPTION</text>
<text x="351.1" y="233.8">DATE</text>
<text x="364.8" y="233.8">DRN.BY</text>
</g>
<g font-size="3.7" fill="#f0f">
<text x="184.4" y="36.5">n</text>
<text x="241.7" y="36.5">n</text>
<text x="117.6" y="55.4" transform="rotate(-90 117.6 55.4)">O35 g6</text>
<text x="317.2" y="54.1">O 55</text>
<text x="107.9" y="74.9" transform="rotate(-90 107.9 74.9)">O50</text>
<text x="250.8" y="103.4" transform="rotate(-90 250.8 103.4)">a</text>
<text x="246.6" y="110.3" transform="rotate(-90 246.6 110.3)">O40 g6</text>
<text x="135.2" y="177.2" transform="rotate(-90 135.2 177.2)">d</text>
<text x="50.8" y="180.4" transform="rotate(-90 50.8 180.4)">d</text>
</g>
<text font-size="3.6" fill="#f0f" x="318.2" y="252.6">SHAFT</text>
<text font-size="3.5" fill="#00f" x="227.2" y="250">www.wipropari.com</text>
<g font-size="3.5" fill="#f0f">
<text x="320.5" y="261.7">(</text>
<text x="330.4" y="261.7">)</text>
</g>
<g font-size="3.4" fill="#f0f">
<text x="179.1" y="23.6">203</text>
<text x="209.5" y="34.7">35±0.1</text>
<text x="114.5" y="40.5" transform="rotate(-90 114.5 40.5)">-0.009</text>
<text x="117.6" y="40.5" transform="rotate(-90 117.6 40.5)">-0.025</text>
<text x="168.8" y="39.7">-0.1</text>
<text x="188.7" y="36.5">0.02 A</text>
<text x="246" y="36.5">0.02 B</text>
<text x="162.7" y="42.8">150-0.2</text>
<text x="210.5" y="42.8">25</text>
<text x="219.3" y="42.8">10</text>
<text x="184.4" y="49.2">CH0.5x45v</text>
<text x="184.4" y="52.8">TYP</text>
<text x="242.1" y="50.6">R 6</text>
<text x="123.6" y="54.7">A</text>
<text x="120.9" y="89.9">R 5</text>
<text x="172.9" y="89.8">+0.2</text>
<text x="211" y="88.6">5</text>
<text x="329" y="89.1">M12 x 35 DEEP</text>
<text x="120.4" y="93.5">TYP</text>
<text x="166.8" y="92.9">122+0.1</text>
<text x="243.4" y="95.4" transform="rotate(-90 243.4 95.4)">-0.009</text>
<text x="246.6" y="95.4" transform="rotate(-90 246.6 95.4)">-0.025</text>
<text x="33.1" y="97.8">M12 x 35 DEEP</text>
<text x="178.5" y="101.1">R0.2</text>
<text x="250.8" y="98.8" transform="rotate(-90 250.8 98.8)">0.02 A</text>
<text x="255.6" y="102.5" transform="rotate(-90 255.6 102.5)">B</text>
<text x="226.3" y="108.8">18</text>
<text x="68.4" y="130.3">-0.2</text>
<text x="108.8" y="130.5">-0.2</text>
<text x="61.4" y="133.4">30.2-0.1</text>
<text x="101.8" y="133.6">35.2-0.1</text>
<text x="127.9" y="167.9" transform="rotate(-90 127.9 167.9)">0</text>
<text x="43.5" y="168.7" transform="rotate(-90 43.5 168.7)">0</text>
<text x="46.6" y="169.8" transform="rotate(-90 46.6 169.8)">-0.036 =</text>
<text x="131.1" y="169" transform="rotate(-90 131.1 169)">-0.043 =</text>
<text x="135.2" y="171.6" transform="rotate(-90 135.2 171.6)">0.05 A</text>
<text x="50.8" y="174.8" transform="rotate(-90 50.8 174.8)">0.05 A</text>
<text x="46.6" y="184.5" transform="rotate(-90 46.6 184.5)">=10 N9</text>
<text x="131.1" y="183.6" transform="rotate(-90 131.1 183.6)">=12 N9</text>
<text x="227.4" y="192.3">HEAT TREATMENT NOTE:-</text>
<text x="227.4" y="199.5">1) TO BE TOUGHENED UPTO 28-32 HRC.</text>
<text x="227.4" y="203.1">2) THREADS TO BE KEEP SOFT</text>
<text x="227.4" y="206.7">3) REMOVE ALL SHARP EDGES &amp; CORNERS.</text>
<text x="226.8" y="214.3">KEYWAYS SHOULD BE INLINE IN 0.05 MM &amp; TO BE DONE IN ONE SETTING</text>
<text x="230.2" y="223.7">2</text>
<text x="339.8" y="262.2">WPP</text>
<text x="363.6" y="262">0100</text>
<text x="17.4" y="280.8">NOTE FOR WIPRO PARI DESIGN -REF. ONLY</text>
<text x="36.1" y="284.4">WEAR DETAILS : N.A.</text>
</g>
<g font-size="3.4">
<text x="226.3" y="50.9">Y</text>
<text x="195.1" y="57">X</text>
<text x="195.1" y="90.3">X</text>
<text x="227.1" y="93.7">Y</text>
<text x="56" y="165.2">SECTION X-X</text>
<text x="98.8" y="167.3">SECTION Y-Y</text>
<text x="58.3" y="168.8">SCALE 1:2</text>
<text x="101.1" y="170.9">SCALE 1:2</text>
</g>
<g font-size="3.4" fill="#c0c0c0">
<text x="182.6" y="266.2">RESERVED SPACE</text>
<text x="182.6" y="270">FOR</text>
<text x="182.6" y="273.7">CONTROLLED COPY</text>
<text x="182.6" y="277.5">STAMP</text>
</g>
<g font-size="3.2" fill="#f0f">
<text x="161.3" y="91.5">1</text>
<text x="59.1" y="128.8">2</text>
<text x="101.2" y="129.5">2</text>
<text x="230.7" y="228.9">1</text>
</g>
<g font-size="3.1" fill="#800000">
<text x="389.9" y="230.2">LIMITS</text>
<text x="261.8" y="249">DESCRIPTION</text>
<text x="386.8" y="248.4">DRAWING TYPE</text>
<text x="261.3" y="257.5">SURFACE AREA</text>
<text x="278" y="257.5">SURFACE TREATMENT</text>
<text x="314.5" y="257.6">MACHINING</text>
<text x="334.3" y="257.5">DESIGN UNIT</text>
<text x="355.4" y="257.6">DESIGN UNIT CD.</text>
<text x="382.8" y="257.3">TEAM NO.</text>
<text x="395.1" y="257.4">SHEET SIZE</text>
<text x="400.4" y="262.8">A3</text>
<text x="261.2" y="267.8">REFERENCE DWG.</text>
<text x="313.6" y="267.7">PART CLASS.</text>
<text x="340.3" y="267.7">HEAT TREATMENT</text>
<text x="262.6" y="272.2">DRN.BY</text>
<text x="276.2" y="272.1">CHKD.BY</text>
<text x="291.4" y="272.2">APPD.BY</text>
<text x="311.5" y="272">MATERIAL</text>
<text x="344.3" y="272.6">DRG./PART CODE</text>
<text x="383.7" y="272.2">REV.</text>
<text x="396.2" y="272.3">SCALE</text>
<text x="309.1" y="280.9">NET WEIGHT-Kg</text>
<text x="396.1" y="281.4">SHEET</text>
</g>
<g font-size="3.1" fill="#f0f">
<text x="388" y="252.8">MACHINING</text>
<text x="384.5" y="261.9">PL-02</text>
<text x="299" y="267.8">---</text>
<text x="333.7" y="267.7">B</text>
<text x="314.9" y="276.1">EN24</text>
<text x="397.1" y="276.4">1 : 2</text>
<text x="313.5" y="285.1">1.78 kg</text>
<text x="396.1" y="285.3">1 OF 1</text>
</g>
<text font-size="3" fill="#800000" x="404.2" y="106.8">°</text>
<g font-size="2.8" fill="#f0f">
<text x="241.1" y="223">KEYWAY DEPTH UPDATED</text>
<text x="365.2" y="223">03004288</text>
<text x="365.2" y="227.9">03004266</text>
<text x="240.4" y="228">KEYWAY DEPTH UPDATED</text>
<text x="245.1" y="272.4">PUNE</text>
<text x="261.4" y="278">03004266</text>
<text x="275.7" y="277.7">02002374</text>
<text x="291.2" y="277.9">02002374</text>
</g>
<g font-size="2.8" fill="#800000">
<text x="385.2" y="234.4">Gen Tol.: IS 2102</text>
<text x="223.9" y="253.4">1.ALL DIMENSIONS ARE</text>
<text x="223.8" y="259.3">2.DO NOT SCALE</text>
<text x="223.8" y="265.4">3.IF IN DOUBT ,</text>
<text x="223.8" y="272.2">LOCATION :</text>
<text x="229" y="278.7">ALL RIGHTS OF REPRODUCTION &amp;</text>
<text x="229.4" y="282.1">DISTRIBUTION ARE RESERVED</text>
</g>
<g font-size="2.7" fill="#800000">
<text x="224.7" y="256.4">IN mm</text>
<text x="224.5" y="262.4">DRAWING.</text>
<text x="224.5" y="268.4">ASK TEAM MEMBER</text>
<text x="224.9" y="279.2">C</text>
</g>
<g font-size="2.7" fill="#f0f">
<text x="261.5" y="261.9">50.45 in^2</text>
<text x="261.3" y="285.2">05/05/2025</text>
<text x="275.6" y="285.2">05/05/2025</text>
<text x="290.6" y="285.4">05/05/2025</text>
</g>
<g font-size="2.5" fill="#800000">
<text x="379.6" y="95">DEBURR AND REMOVE SHARP</text>
<text x="379.9" y="97.7">EDGES UNLESS SHARP EDGE</text>
<text x="381.5" y="100.5">REQUIREMENT SPECIFIED</text>
<text x="380.9" y="103.8">UNSP.RADII</text>
<text x="384" y="106.6">0.5 R</text>
<text x="396.1" y="103.6">UNSP.CHF.</text>
<text x="397.1" y="106.8">0.5 X 45</text>
<text x="383.2" y="119">10 UP TO 50</text>
<text x="384.6" y="114.7">UP TO 10</text>
<text x="400.3" y="119">±0°50'</text>
<text x="400.8" y="114.8">±1.5°</text>
<text x="382.6" y="123.2">50 UP TO 120</text>
<text x="400.3" y="123.2">±0°25'</text>
<text x="382.2" y="127.4">120 UP TO 400</text>
<text x="400.3" y="127.4">±0°15'</text>
<text x="383.4" y="136.1">0.5 UP TO 3</text>
<text x="401.4" y="136.1">±0.1</text>
<text x="384.2" y="140.4">3 UP TO 6</text>
<text x="401.4" y="140.3">±0.2</text>
<text x="382.6" y="148.8">30 UP TO 120</text>
<text x="383.8" y="144.6">6 UP TO 30</text>
<text x="401.4" y="148.9">±0.8</text>
<text x="401.4" y="144.7">±0.5</text>
<text x="382" y="153.1">120 UP TO 315</text>
<text x="401.4" y="153.1">±1.2</text>
<text x="381.2" y="161.6">1000 UP TO 2000</text>
<text x="381.7" y="157.4">315 UP TO 1000</text>
<text x="402.4" y="161.6">±3</text>
<text x="402.5" y="157.4">±2</text>
<text x="383.7" y="165.9">OVER 2000</text>
<text x="402.5" y="165.9">±4</text>
<text x="383.2" y="178.8">10 UP TO 50</text>
<text x="384.8" y="174.5">UP TO 10</text>
<text x="400.3" y="178.8">±0°30'</text>
<text x="401.9" y="174.6">±1°</text>
<text x="383" y="183">50 UP TO 120</text>
<text x="400.3" y="183.1">±0°20'</text>
<text x="382.2" y="187.3">120 UP TO 400</text>
<text x="400.3" y="187.3">±0°10'</text>
<text x="383.5" y="195.9">0.5 UP TO 3</text>
<text x="401.4" y="196">±0.1</text>
<text x="384.2" y="200.1">3 UP TO 6</text>
<text x="401.4" y="200.2">±0.1</text>
<text x="382.6" y="208.7">30 UP TO 120</text>
<text x="383.7" y="204.4">6 UP TO 30</text>
<text x="401.4" y="208.7">±0.3</text>
<text x="401.4" y="204.4">±0.2</text>
<text x="382" y="213">120 UP TO 315</text>
<text x="401.4" y="212.9">±0.5</text>
<text x="381" y="221.4">1000 UP TO 2000</text>
<text x="381.6" y="217.2">315 UP TO 1000</text>
<text x="401.4" y="221.4">±1.2</text>
<text x="401.4" y="217.2">±0.8</text>
<text x="383.7" y="225.7">OVER 2000</text>
<text x="402.4" y="225.7">±2</text>
</g>
<g font-size="2.5" fill="#f0f">
<text x="293.4" y="261.9">IZBP</text>
<text x="380.2" y="267.5">REF NOTE</text>
</g>
<g font-size="2.4" fill="#f0f">
<text x="349.6" y="227.7">07/04/2025</text>
<text x="349.9" y="223">05/05/2025</text>
</g>
<g font-size="2.1" fill="#800000">
<text x="383.3" y="109.1">UNSPECIFIED TOL.(FAB)</text>
<text x="384.3" y="111.4">FOR ANGULAR IN mm.</text>
<text x="383.4" y="130.6">UNSPECIFIED TOL.(FAB)</text>
<text x="385.4" y="133">FOR LINEAR IN mm.</text>
<text x="383.4" y="169">UNSPECIFIED TOL.(M/C)</text>
<text x="384.3" y="171.4">FOR ANGULAR IN mm.</text>
<text x="383.4" y="190.5">UNSPECIFIED TOL.(M/C)</text>
<text x="385.4" y="192.8">FOR LINEAR IN mm.</text>
</g>
<text font-size="2.1" fill="#f0f" x="7.2" y="286.3" transform="rotate(-90 7.2 286.3)">\\parienggnew\BT10ENGG\24-25\P24CV - Vinfast General Assembly Shop\ExDM Uploading\P24CVB027057.dft</text>
</svg>
